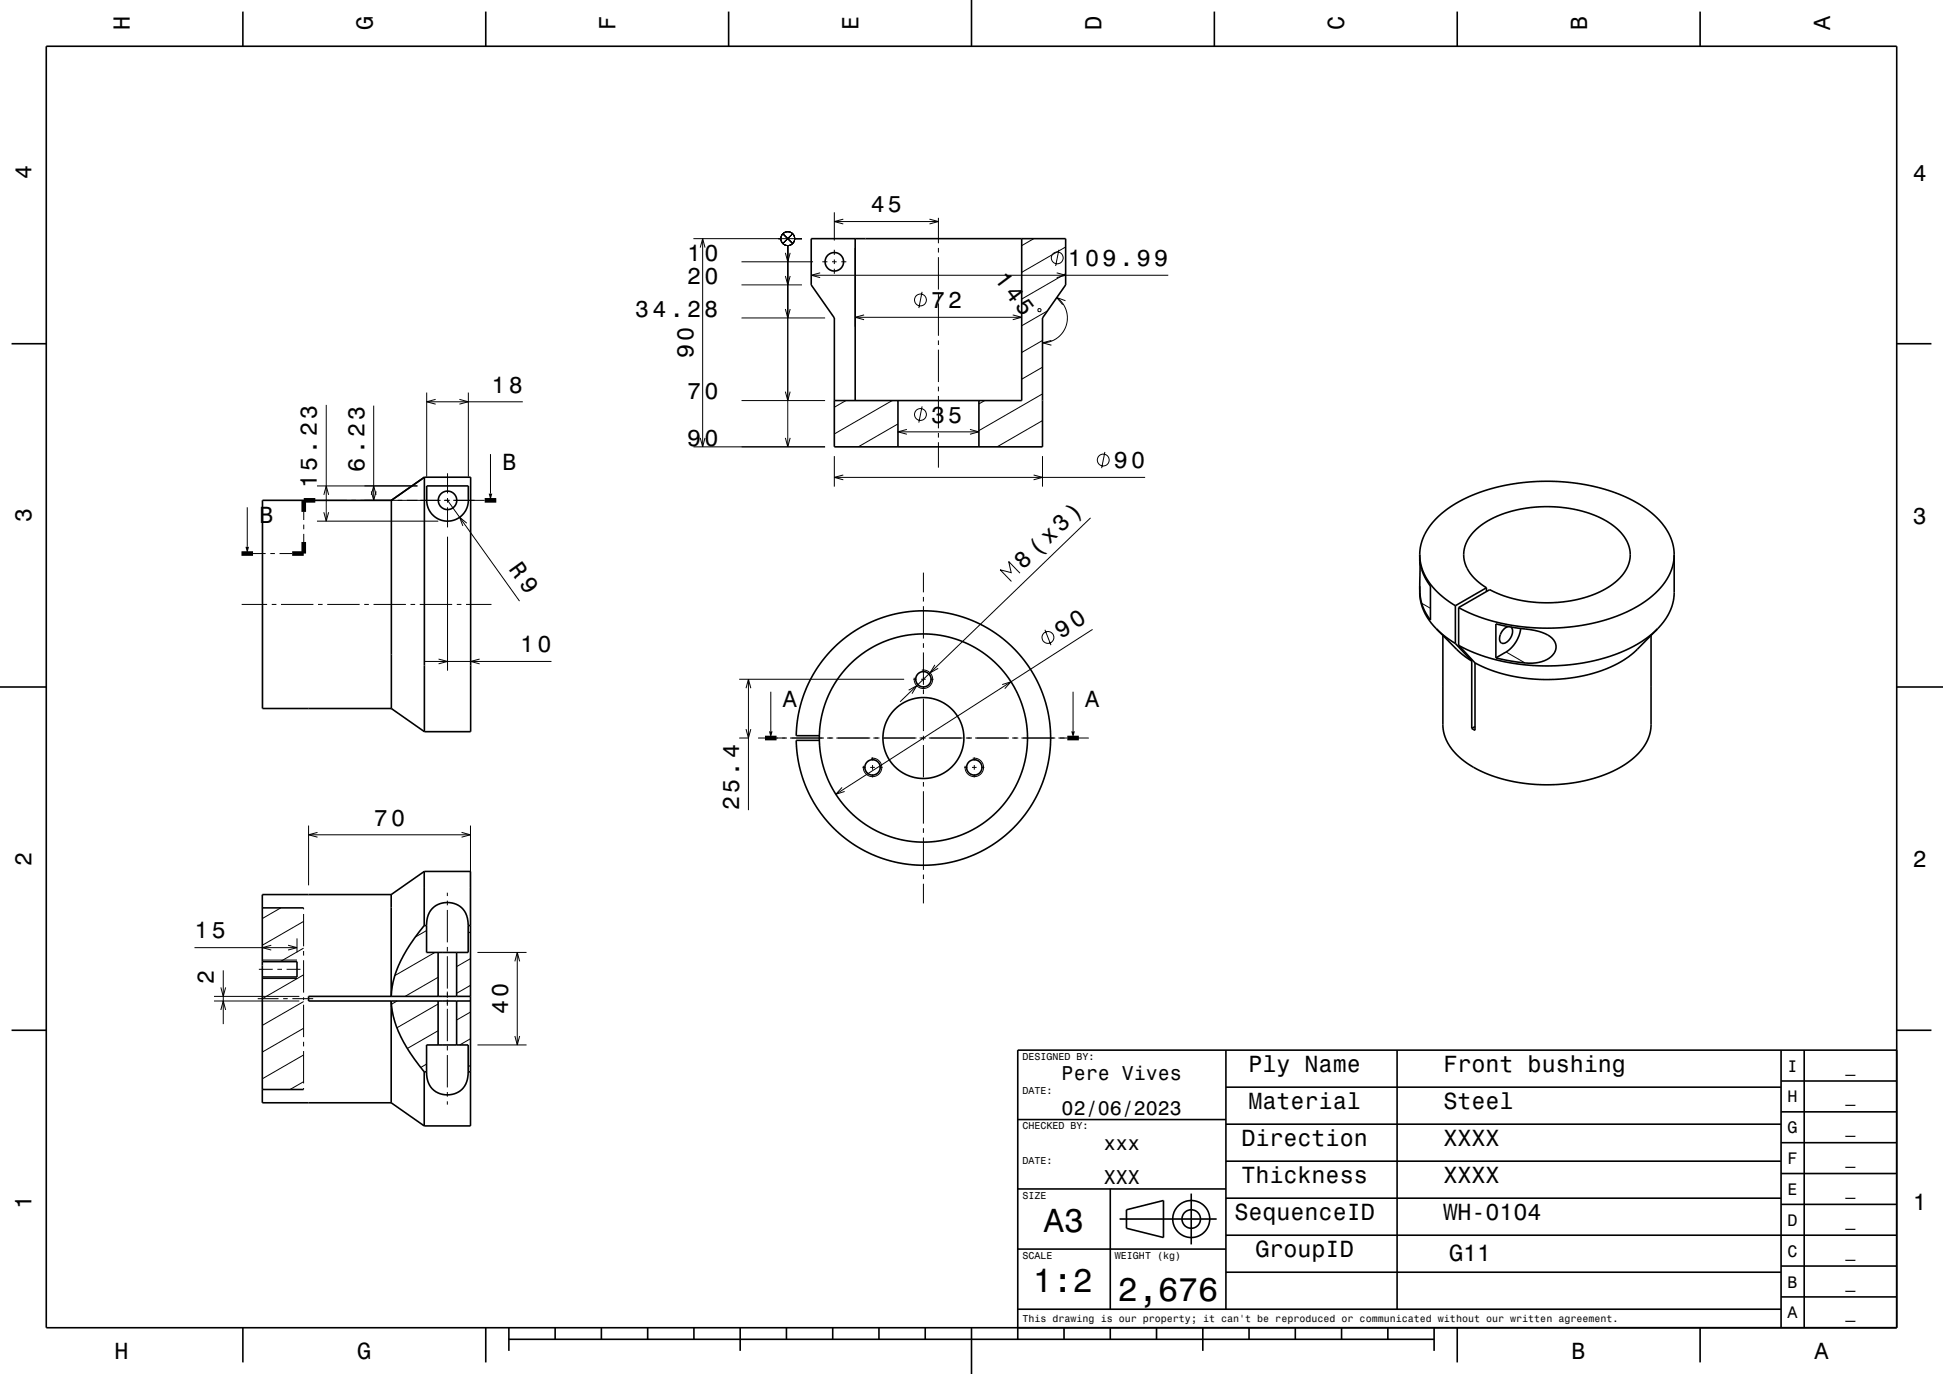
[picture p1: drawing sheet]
<svg xmlns="http://www.w3.org/2000/svg" width="420mm" height="297mm" viewBox="0 0 420 297" stroke-linecap="round" stroke-linejoin="round" font-family="sans-serif">
<g fill="none" stroke="#000" stroke-width=".22">
<path d="M149.9 51.6h23.5M151.4 53.5l.5-1.9 .5 1.9M151.9 51.6v45M160.3 56.6h15.5M169.2 50.5l2.1 2.1M169.8 54.7l.5 1.9 .5-1.9M169.8 59.7l.5 1.9 .5-1.9M170.3 53.1v43.5M171.3 50.5l-2.1 2.1M175.4 59.5h77.1M177.3 59l-1.9 .5 1.9 .5M177.8 56.6h1.1"/>
<path d="M179.9 56.6h1M180.4 45.9v6.1M180.4 54v1.1M180.4 56.1v1M180.4 58.1v1.1M180.4 47.9h22.5M181.9 56.6h1.1M182.3 47.4l-1.9 .5 1.9 .5M184.9 53.6v17M200.9 47.4l2 .5-2 .5M202.9 47.1v5.5M202.9 53.6v1"/>
<path d="M202.9 55.6v7M223.5 51.6l-2.6 1.5M228.4 59l2 .5-2 .5M228.9 54l-.7 3.5M230.4 59.2l-9.5 5.4M230.4 53.4l-9.5 5.5M160.3 68.7h18.1M160.3 61.6h13.1M169.8 66.8l.5 1.9 .5-1.9M184.9 68.6h36M186.8 68.1l-1.9 .5 1.9 .5M199.3 63.1l-.7 3.5"/>
<path d="M202.9 63.6v1M202.9 65.6v7M202.9 73.6v1M202.9 75.6v7M218.9 68.1l2 .5-2 .5M224.4 66.8l.5-.1 .1 .6h-.5zM225.4 79.4l-4.5 2.6M225.4 73.6l-4.5 2.6M226.4 67.2l-5.5 3.2M227.3 73.6l-1.9 .5 1.9 .5M228.4 64.3a5.4 5.4 0 0 1 2.1 6 5.4 5.4 0 0 1-5.1 3.8M230.3 65l-1.9-.7 1.3 1.6"/>
<path d="M70.5 87.5v25.2M80.8 87.7v20.5M92.2 84.8v18.2M92.2 86.8h20.8M94.2 86.3l-2 .5 2 .6M99.3 86.3l1.9 .5-1.9 .6M101.2 84.8v18.2M106 98.2v8.5M149.9 96.6h28.5M151.4 94.7l.5 1.9 .5-1.9M160.3 86.6h18.1M169.8 84.7l.5 1.9 .5-1.9"/>
<path d="M169.8 94.7l.5 1.9 .5-1.9M180.4 98.6v6.6M182.9 86.6l-2.5 1.4M192.9 86.6l-12.5 7.2M194.1 91.6l-8.6 5M194.1 93.3h17.5M196 92.8l-1.9 .5 1.9 .6M199.3 87.8l-.7 3.5M202.9 83.6v1M202.9 85.6v7M202.9 93.6v1M202.9 95.6v5.5"/>
<path d="M209.7 92.8l1.9 .5-1.9 .6M212.9 86.6l-1.3 .7M225.4 90.9l-9.9 5.7M225.4 85.1l-13.8 8M225.4 98.6v6.6M238.8 97.7l-.7 3.5M53.4 109.7v8.5M54.7 119.7h2.7M58.4 119.7h1M60.4 119.7h2.8M65.7 110.7v1.7M65.7 113.4v1"/>
<path d="M65.7 115.4v1.8M68.2 108.2h6.8M68.5 112.7h26.2M68.5 105h21.7M70 107l.5-2 .5 2M70 110.7l.5 2 .5-2M76 108.2h1M78 108.2h17.2M80.3 107l.5-2 .5 2M80.3 106.2l.5 2 .5-2M96 108.2h1.2M96.7 102.3v4.4"/>
<path d="M96.7 107.7v1M96.7 109.7v4.3M96.7 116v29M96.7 108.2l15.6 21.7M98 108.2h6.8M100.9 113.1l-1.5-1.3 .7 1.9M180.4 103.2h67.1M182.3 102.7l-1.9 .5 1.9 .5M223.4 102.7l2 .5-2 .5M235.7 111.9l-41.1 39.8M52.2 130.7h5.5M58.7 130.7h1"/>
<path d="M60.7 130.7h7M68.7 130.7h1M70.7 130.7h7M78.7 130.7h1M80.7 130.7h7M88.7 130.7h1M90.7 130.7h7M98.7 130.7h1M100.7 130.7h5.5M199.6 123.8v4.2M199.6 129v1M199.6 131v7"/>
<path d="M199.6 139v1M220.5 123.9l-2.5-2.5 .6 2.4-2.4-.6 2.4 2.5M225.9 136.1l1.3 3.4M236.2 136.1l-55.5 35.6M307.3 130.4l1.9 1.1M91.7 143h27.5M94.8 142.5l1.9 .5-1.9 .5M103.7 142.5l-2 .5 2 .5M159.8 159.5h2.1M159.8 146.8h35.6M161.3 157.6l.5 1.9 .5-1.9M161.3 148.8l.5-2 .5 2"/>
<path d="M161.8 146.8v28.3M163.9 159.5h4.2M166.6 149.5v8.6M167.9 159.5h1.9M169.1 159.5h1M170.8 159.5h7.3M178.8 159.5h1.3M180.8 159.5h7.3M188.8 159.5h1.3M190.8 159.5h7.3M196.4 149.2l1.8-1-1.1 1.7M197.4 146.8h.7"/>
<path d="M198.8 159.5h1.3M199.1 146.8h1M199.3 144.9a2 2 0 0 1 2.3 1.8 2 2 0 0 1-2.1 2.1 2 2 0 0 1-1.9-2.3M199.6 141v7M199.6 148.3v1.7M199.6 151v7M199.6 159v1M200.8 159.5h7.3M201.1 146.8h.7M202.1 143.7l-1.1 1.7 1.8-.9M208.8 159.5h1.3M210.8 159.5h7.3"/>
<path d="M216.6 148l1.9-.6-1.3 1.5M218.8 159.5h1.3M220.8 159.5h7.3M228.8 159.5h1.9M231.1 159.5h4.3M232 149.5v8.6M325.6 140.9l4.1 2.4M66.7 178.4v13M68.6 179.9l-1.9 .5 1.9 .6M99.8 179.9l1.9 .5-1.9 .6M101.7 178.4v19.7M182 170.2l-1.3 1.5 1.9-.6"/>
<path d="M186.5 165.9h.6M188.1 165.9h1M188.3 163.9a2 2 0 0 1 2.3 1.9 2 2 0 0 1-2.1 2.1 2 2 0 0 1-1.9-2.4M188.6 163.7v.7M188.6 165.4v1M188.6 167.4v.6M190.1 165.9h.7M199.6 161v7M199.6 169v1M199.6 171v7M199.6 179v1M208.4 165.9h.7"/>
<path d="M210.1 165.9h1M210.3 163.9a2 2 0 0 1 2.3 1.9 2 2 0 0 1-2.1 2.1 2 2 0 0 1-1.9-2.4M210.6 163.7v.7M210.6 165.4v1M210.6 167.4v.6M212.1 165.9h.7M60.7 196.2l-4 2.4M65.6 199.2l-8.9 5.1M65.6 196.2v.4M65.6 197.6v7M66.7 180.4h35M96.7 193v.7"/>
<path d="M96.7 194.7v1M96.7 196.7v7M199.6 181v7M199.6 189v1M199.6 191v4.3M42 204.8h22.2M46.3 216.4h18.4M46.3 215.4h18.4M47.7 213.4l.6 2 .5-2M47.7 218.3l.6-1.9 .5 1.9M48.3 209.8v11.6M55.7 215.9h4.5"/>
<path d="M56 209.5h3M56.7 207.5h7.5M56.7 211.5h7.5M58.6 204.3l-1.9 .5 1.9 .6M60 209.5h1M61.2 215.9h1M62 209.5h2.9M62.3 204.3l1.9 .5-1.9 .6M63.2 215.9h4.5M64.2 202.8v3.1M65.6 216.5l-8.9 5.1M65.6 210.7l-8.9 5.2"/>
<path d="M65.6 204.9l-5 3M65.6 205.6v1M65.6 207.6v7M65.6 215.6v.6M65.6 217.2v7M85.8 216.4l-1.2 .7M92.2 201.2l-2.4 1.4M94 205.9l-8.7 5M94.7 211.3l-7.1 4.1M94.7 217l-8.9 5.2M96.7 204.7v1M96.7 206.7v7"/>
<path d="M96.7 214.3v1.4M96.7 216.1v1.3M96.7 218.1v7M101.7 213l-3 1.7M101.7 207.2l-3 1.7M101.7 201.4l-.5 .3M101.7 218.8l-3 1.7M103.2 205.9h10.6M111.3 207.8l.5-1.9 .5 1.9M111.8 205.9v20M65.6 233.8l-2.9 1.7M65.6 228l-8.9 5.2"/>
<path d="M65.6 222.3l-8.9 5.1M65.6 225.2v1M65.6 227.2v7M65.6 235.2v.3M92.2 230l-1.3 .7M94.7 222.8l-6.6 3.8M96.7 226.1v1M96.7 228.1v7M96.7 236.1v1M96.7 238.1v.7M101.7 224.5l-2.3 1.4M101.7 230.3l-.5 .3"/>
<path d="M103.2 225.9h10.6M111.3 223.9l.5 2 .5-2"/>
<circle cx="170.3" cy="51.6" r="1.5"/>
<circle cx="228.5" cy="55.7" r="1.28"/>
<circle cx="199" cy="64.8" r="1.28"/>
<circle cx="199" cy="89.6" r="1.28"/>
<circle cx="238.5" cy="99.4" r="1.28"/>
<circle cx="226.5" cy="137.8" r="1.28"/>
</g>
<g fill="none" stroke="#000" stroke-width=".35">
<path d="M10 10h400v277h-400zM52.5 2.5v7.5M105 2.5v7.5M157.5 2.5v7.5M210 0v10M262.5 2.5v7.5M315 2.5v7.5M367.5 2.5v7.5M175.4 51.6h55v10l-5 7.1v27.9h-45v-27.9l-5-7.1zM184.9 51.6v35M220.9 51.6v35h-40.5M2.5 74.3h7.5"/>
<path d="M410 74.3h7.5M194.1 86.6v10M211.6 86.6v10M66.7 108.2h.1M84.6 108.2v45M84.6 108.2h-27.9v45h27.9M91.7 103.2v55M91.7 103.2h10v55h-10M91.7 103.2l-7.1 5M92.2 105h9v3.2a4.5 4.5 0 0 1-4.5 4.5 4.5 4.5 0 0 1-4.5-4.5zM306.9 119.9l.1-1.5 .4-1.4 .5-1.4 1-1.7 2.3-2.5 3.4-2.5 4-2 4.8-1.5 5.2-1 5.5-.4 5.2 .3 5.8 1 4.4 1.3 4.4 2.1 3.2 2.2 1.4 1.4 1.2 1.4 1 1.7 .6 1.4 .4 1.4 .2 1.7M306.9 119.9a8.3 8.3 0 0 0 .5 3.4l.8 1.8 1 1.6v7.3l-1-1.5-.7-1.5a10.2 10.2 0 0 1-.6-4.3"/>
<path d="M306.9 119.9l.1 1.4 .4 1.6 .6 1.4 .9 1.5 2.4 2.7 3.3 2.4M361.9 119.9v8.5l-.3 1.8-.5 1.6-.7 1.4-2.1 2.7M361.9 119.9l-.3 2.3-.9 2.3-1.5 2.3-2 2-2.5 1.8-2.9 1.6-3 1.2-3.8 1.2-3.8 .7-3.9 .4-3.8 .1-4.2-.3-3.8-.6-3.7-.9-3.4-1.2-3.1-1.5M306.9 126.7l.1 2.5 .5 2.3 1.2 2.2 1.8 2.2M306.9 121.5v5.2M310.5 135.9l1.9 1.7 2.2 1.5M310.5 135.9l5 5.1 2.6 1.9M311.9 137.3v19.9l.5 2.3 1.2 2.1 1.4 1.7 1.9 1.5 2.5 1.5 2.4 1.1 2.8 .9 3 .7 3.1 .5 3.5 .1 3-.1 3.4-.4 3.1-.6 3-1 2.6-1.1 2.5-1.5 2-1.6 1.5-1.9 1.1-2.2 .5-2.1v-19.8M314.6 130.9v8.2M314.6 139.1l3.5 3.8M315.3 131.3v8.2M315.3 139.5l3.5 3.8"/>
<path d="M321.3 127l-2.5-1.9-.9-1-.8-1.3-.5-1.2-.2-1.1v-1.2l.3-1.3 1.2-2.2 2.1-2.1 2.7-1.7 3.5-1.4 4-.8 4.2-.3 4.2 .3 3.8 .8 3.5 1.3 2.9 1.8 2.1 2 .7 1.2 .5 1.3 .3 1.6-.2 1.5-.5 1.5-.9 1.4-1.2 1.3-1.6 1.2-2 1.2-2.2 .9-2.7 .8-2.6 .4-2.7 .3-3.3-.1-3.2-.3-2.5-.6-2.4-.8-2.4-1-6.7 3.8M321.3 127l-6.7 3.9M321.3 127v.9M323.4 134.9l5.9 1a9.2 9.2 0 0 1 6.6 2.5 2.79 2.79 0 0 1-1.5 4.1 10.5 10.5 0 0 1-6.1 .7l-4.9-1zM326 135.4a2.61 2.61 0 0 0-1.6 3.5 1.48 1.48 0 0 0 2.1-.9l.2-.5a1.56 1.56 0 0 0-.1-2M328.7 135.9a7.1 7.1 0 0 1-3.1 5l-2.2 1.3M358.3 135.9l-1.8 1.6-2.1 1.5-2.2 1.2-2.6 1.1-2.8 .9-2.7 .7-6.1 .9-6 .1-6.1-.7-3-.7-2.6-.8-2.5-1-2.5-1.2M358.3 135.9l-4.9 5-2.8 2-2 1.1-2.3 .9-4.9 1.4-3.2 .4-3 .2-3-.1-2.9-.2-2.9-.6-2.7-.7-2.6-.9-2.3-1.1M0 148.5h10M84.6 153.2l7.1 5M177.1 159h-5l.1-1.8 .6-3.9 1.3-4.1 1.9-3.8 2.4-3.4 2.3-2.4 2-1.8 2.5-1.7 2.6-1.4 2.8-1.2 2.9-.8 3.2-.5 3.3-.2 2.4 .2 2.8 .4 2.9 .8 2.3 .8 2.7 1.4 2.1 1.3 2 1.5 2 1.9 1.7 1.8 1.5 2 1.5 2.6 1.1 2.3 .9 2.5 .6 2.5 .5 2.7 .1 2.7-.1 2.5-.4 3-.7 2.7-.7 2.1-1.3 2.7-1.3 2.2-1.6 2.2-1.8 2-2 1.9-2.4 1.8-2.2 1.3-2.5 1.1-2.6 1-2.4 .6-2.7 .4-2.5 .1-2.7-.1-3.2-.5-2.9-.7-2.8-1.1-2.9-1.5-2.3-1.6-2.3-1.9-2.1-2.2-2.3-3.2-2.1-4-1.4-4-.7-3.9-.1-2.3h5M318.1 142.9v14.6"/>
<path d="M318.8 143.3v14.6l-.7-.4M318.8 157.1l-.7 .4M410 148.5h10M56.7 196.2h8.9M84.6 193.4v22a22.5 22.5 0 0 1 5-12.6l2.1-2.7M84.6 193.4h-27.9v45h27.9M91.7 188.4h10v55h-10M91.7 188.4v11.7M91.7 188.4l-7.1 5M56.7 207.9h7.5v3.3h-7.5M91.7 200.1h.5M92.2 200.1a4.5 4.5 0 0 1 4.5-5 4.5 4.5 0 0 1 4.5 5"/>
<path d="M92.2 200.1v5.8h9v-5.8M94.7 205.9v9.5M94.7 216.4v9.5M98.7 205.9v9.5M98.7 216.4v9.5M101.2 200.1h.5M101.7 215.4h-35v1h35M2.5 222.7h7.5M56.7 235.5h8.9M84.6 238.4l7.1 5M91.7 231.7a29.4 29.4 0 0 1-6.9-13.2l-.2-2.1v22M91.7 231.7h.5"/>
<path d="M91.7 231.7v11.7M92.2 231.7a4.5 4.5 0 0 0 4.5 5 4.5 4.5 0 0 0 4.5-5M92.2 231.7v-5.8h9v5.8M101.2 231.7h.5M265 235h120M265 227v56M302 227v56M385 233.7h25M385 227v60M390 227v60M410 222.7h7.5M410 227h-190v62.5"/>
<path d="M220 257h45M220 242h45M240 257v26M257.5 258v11M265 259h120M265 251h120M265 243h120M385 253.7h25M385 247h25M385 240.3h25M220 270h45M242 263.5h21"/>
<path d="M243.5 261.5l8-2v8l-8-2zM265 275h120M265 267h145M385 273.7h25M385 260.3h25M52.5 287v7.5M105 287v7.5M110 289.5h200M110 287v5M120 287v2.5M130 287v2.5M140 287v2.5"/>
<path d="M150 287v2.5M160 287v5M170 287v2.5M180 287v2.5M190 287v2.5M200 287v2.5M210 287v10M220 283h165M230 287v2.5M240 287v2.5M250 287v2.5M260 287v5"/>
<path d="M270 287v2.5M280 287v2.5M290 287v2.5M300 287v2.5M310 287v5M315 287v7.5M367.5 287v7.5M385 280.3h25"/>
<circle cx="180.4" cy="56.6" r="2"/>
<circle cx="96.7" cy="108.2" r="2"/>
<circle cx="199.6" cy="159.5" r="8.8"/>
<circle cx="199.6" cy="159.5" r="22.5"/>
<circle cx="199.6" cy="146.8" r="1.66"/>
<circle cx="188.6" cy="165.9" r="1.66"/>
<circle cx="210.6" cy="165.9" r="1.66"/>
<circle cx="257.5" cy="263.5" r="2"/>
<circle cx="257.5" cy="263.5" r="4"/>
</g>
<path d="M52.2 119.7h2.5M65.7 117.2v2.5h-2.5M68.2 108.2h-2.5v2.5M104.8 108.2h2.5M165.4 159.5h2.5M230.7 159.5h2.5" fill="none" stroke="#000" stroke-width="1" stroke-linecap="butt"/>
<g fill="#000">
<path d="M53.1 118.2h.7l-.4 1.5z" fill-rule="evenodd"/>
<path d="M105.6 106.7h.8l-.4 1.5z" fill-rule="evenodd"/>
<path d="M166.2 158.1h.8l-.4 1.4z" fill-rule="evenodd"/>
<path d="M231.6 158.1h.7l-.3 1.4z" fill-rule="evenodd"/>
</g>
<g font-size="7.2">
<text x="225.7" y="266.3">A3</text>
<text x="223.2" y="279.3">1:2</text>
<text x="241.7" y="281.3">2,676</text>
</g>
<g font-size="5">
<text x="28.1" y="6.5" transform="rotate(-90 28.1 6.5)">H</text>
<text x="80.6" y="6.5" transform="rotate(-90 80.6 6.5)">G</text>
<text x="133.1" y="6.5" transform="rotate(-90 133.1 6.5)">F</text>
<text x="185.6" y="6.5" transform="rotate(-90 185.6 6.5)">E</text>
<text x="238.1" y="6.5" transform="rotate(-90 238.1 6.5)">D</text>
<text x="290.6" y="6.5" transform="rotate(-90 290.6 6.5)">C</text>
<text x="343.1" y="6.5" transform="rotate(-90 343.1 6.5)">B</text>
<text x="395.6" y="6.5" transform="rotate(-90 395.6 6.5)">A</text>
<text x="6.8" y="38.7" transform="rotate(-90 6.8 38.7)">4</text>
<text x="413.5" y="39">4</text>
<text x="188.2" y="45.9">45</text>
<text x="148.5" y="56.3">10</text>
<text x="230.8" y="57.5">109.99</text>
<text x="148.5" y="61.3">20</text>
<text x="214.8" y="60.3" transform="rotate(53 214.8 60.3)">145</text>
<text x="137.3" y="68.5">34.28</text>
<text x="201.2" y="66.6">72</text>
<text x="149.9" y="77.5" transform="rotate(-90 149.9 77.5)">90</text>
<text x="106.2" y="84.8">18</text>
<text x="148.5" y="86.3">70</text>
<text x="201.2" y="91.3">35</text>
<text x="78.8" y="101.9" transform="rotate(-90 78.8 101.9)">6.23</text>
<text x="108.6" y="101.5">B</text>
<text x="148.5" y="96.3">90</text>
<text x="240.8" y="101.2">90</text>
<text x="68.5" y="105.5" transform="rotate(-90 68.5 105.5)">15.23</text>
<text x="6.8" y="112.9" transform="rotate(-90 6.8 112.9)">3</text>
<text x="56.1" y="113">B</text>
<text x="413.5" y="113.2">3</text>
<text x="109.8" y="123" transform="rotate(54 109.8 123)">R 9</text>
<text x="221.2" y="123.2" transform="rotate(-44 221.2 123.2)">8 (x3)</text>
<text x="112.4" y="141">10</text>
<text x="229.4" y="138" transform="rotate(-33 229.4 138)">90</text>
<text x="169.2" y="152.9">A</text>
<text x="234.6" y="152.9">A</text>
<text x="80.8" y="178.4">70</text>
<text x="159.8" y="175.1" transform="rotate(-90 159.8 175.1)">25.4</text>
<text x="6.8" y="187.1" transform="rotate(-90 6.8 187.1)">2</text>
<text x="413.5" y="187.4">2</text>
<text x="42" y="202.8">15</text>
<text x="46.3" y="212.8" transform="rotate(-90 46.3 212.8)">2</text>
<text x="109.8" y="219.3" transform="rotate(-90 109.8 219.3)">40</text>
<text x="269.9" y="231.8">Ply Name</text>
<text x="312" y="231.8">Front bushing</text>
<text x="269.9" y="239.8">Material</text>
<text x="312" y="239.8">Steel</text>
<text x="268.3" y="247.8">Direction</text>
<text x="312" y="247.8">XXXX</text>
<text x="268.3" y="255.8">Thickness</text>
<text x="312" y="255.8">XXXX</text>
<text x="6.8" y="261.3" transform="rotate(-90 6.8 261.3)">1</text>
<text x="266.8" y="263.8">SequenceID</text>
<text x="312" y="263.8">WH-0104</text>
<text x="413.5" y="261.6">1</text>
<text x="271.4" y="271.8">GroupID</text>
<text x="313.2" y="272.6">G11</text>
<text x="24.7" y="293.8">H</text>
<text x="77.2" y="293.8">G</text>
<text x="339.7" y="293.8">B</text>
<text x="392.2" y="293.8">A</text>
</g>
<g font-size="4.3">
<text x="229.5" y="233.5">Pere Vives</text>
<text x="229.5" y="241">02/06/2023</text>
<text x="238.6" y="248.5">xxx</text>
<text x="238.6" y="256">XXX</text>
</g>
<g font-size="3.6">
<text x="386.4" y="231.6">I</text>
<text x="398.9" y="231.6">_</text>
<text x="386.4" y="238.3">H</text>
<text x="398.9" y="238.3">_</text>
<text x="386.4" y="245">G</text>
<text x="398.9" y="245">_</text>
<text x="386.4" y="251.6">F</text>
<text x="398.9" y="251.6">_</text>
<text x="386.4" y="258.3">E</text>
<text x="398.9" y="258.3">_</text>
<text x="386.4" y="265">D</text>
<text x="398.9" y="265">_</text>
<text x="386.4" y="271.6">C</text>
<text x="398.9" y="271.6">_</text>
<text x="386.4" y="278.3">B</text>
<text x="398.9" y="278.3">_</text>
<text x="386.4" y="285">A</text>
<text x="398.9" y="285">_</text>
</g>
<g font-size="2.2">
<text x="221" y="229.1">DESIGNED BY:</text>
<text x="221" y="236.6">DATE:</text>
<text x="221" y="244.1">CHECKED BY:</text>
<text x="221" y="251.6">DATE:</text>
<text x="221" y="259.1">SIZE</text>
<text x="221" y="272.1">SCALE</text>
<text x="241" y="272.1">WEIGHT (kg)</text>
<text x="221" y="285.8">This drawing is our property; it can't be reproduced or communicated without our written agreement.</text>
</g>
</svg>
